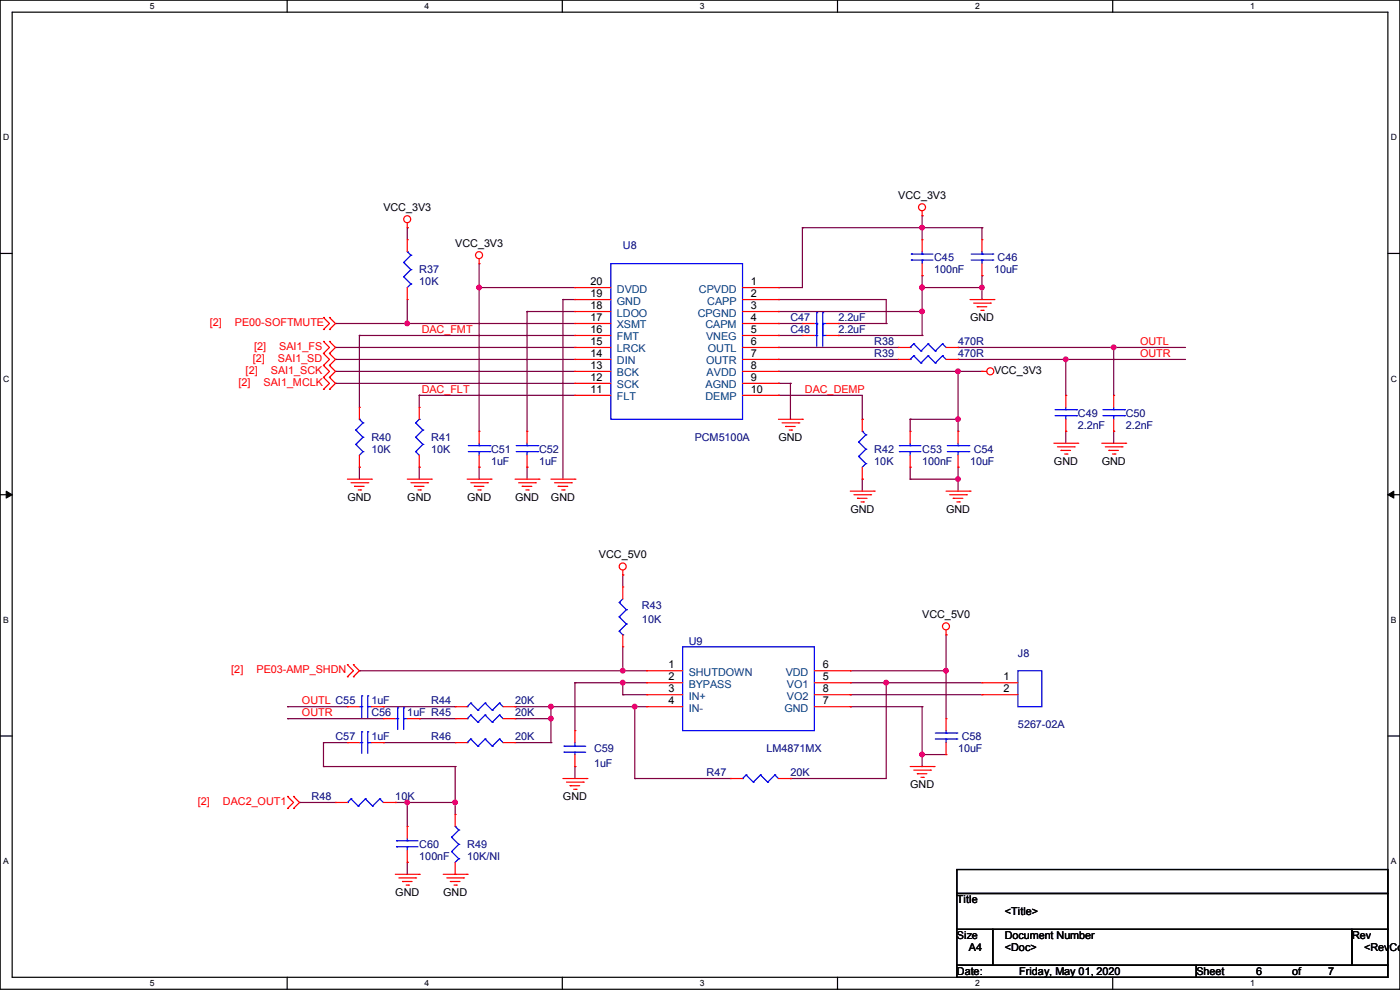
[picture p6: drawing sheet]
<svg xmlns="http://www.w3.org/2000/svg" width="297mm" height="210mm" viewBox="0 0 297 210" stroke-linecap="round" stroke-linejoin="round" font-family="sans-serif">
<path d="M0 0h297v209.8h-297zM2.6 2.6h291.8v204.7h-291.8z" fill="none" stroke="#000" stroke-width=".25"/>
<g fill="#fff">
<path d="M31.7 .3h1v2h-1z"/>
<path d="M31.7 207.6h1v1.9h-1z"/>
</g>
<path d="M60.9 0v2.6M60.9 207.3v2.5" fill="none" stroke="#000" stroke-width=".25"/>
<g fill="#fff">
<path d="M90.1 .3h1v2h-1z"/>
<path d="M90.1 207.6h1v1.9h-1z"/>
</g>
<path d="M119.3 0v2.6M119.3 207.3v2.5" fill="none" stroke="#000" stroke-width=".25"/>
<g fill="#fff">
<path d="M148.5 .3h.9v2h-.9z"/>
<path d="M148.5 207.6h.9v1.9h-.9z"/>
</g>
<path d="M177.7 0v2.6M177.7 207.3v2.5" fill="none" stroke="#000" stroke-width=".25"/>
<g fill="#fff">
<path d="M206.8 .3h1v2h-1z"/>
<path d="M206.8 207.6h1v1.9h-1z"/>
</g>
<path d="M236.1 0v2.6M236.1 207.3v2.5" fill="none" stroke="#000" stroke-width=".25"/>
<g fill="#fff">
<path d="M265.2 .3h1v2h-1z"/>
<path d="M265.2 207.6h1v1.9h-1z"/>
<path d="M.7 28.2h1.2v1.9h-1.2z"/>
<path d="M295.1 28.2h1.2v1.9h-1.2z"/>
<path d="M.7 79.3h1.2v2h-1.2z"/>
<path d="M295.1 79.3h1.2v2h-1.2z"/>
</g>
<path d="M0 53.8h2.6M294.4 53.8h2.6" fill="none" stroke="#000" stroke-width=".25"/>
<g fill="#fff">
<path d="M.7 130.5h1.2v2h-1.2z"/>
<path d="M295.1 130.5h1.1v2h-1.1z"/>
</g>
<path d="M0 104.9h2.6M294.4 104.9h2.6" fill="none" stroke="#000" stroke-width=".25"/>
<path d="M1.3 104.2l1.3 .7-1.3 .8zM294.4 104.9l1.3-.7v1.5z" fill="#000" stroke="#000" stroke-width=".21"/>
<g fill="#fff">
<path d="M.7 181.7h1.2v2h-1.2z"/>
<path d="M295.1 181.7h1.1v2h-1.1z"/>
</g>
<path d="M0 156.1h2.6M294.4 156.1h2.6M203 184.4h91.4v5.1h-91.4zM203 189.5h91.4v7.6h-91.4zM203 197.1h7.6v7.7h-7.6zM210.6 197.1h76.2v7.7h-76.2zM286.8 197.1h7.6v7.7h-7.6zM203 204.8h50.8v2.5h-50.8zM253.8 204.8h40.6v2.5h-40.6z" fill="none" stroke="#000" stroke-width=".25"/>
<g fill="none" stroke="#800040" stroke-width=".25">
<path d="M86.4 48.3h.1M86.4 48.3v2.5M101.6 55.9v35.6M170.2 48.3h.1M170.2 48.3v12.7h-5.1M170.2 48.3h38.1M195.6 48.3h.1M195.6 45.8h.1M195.6 58.5h.1M195.6 45.8v5M195.6 58.5v12.7M208.3 58.5h.1"/>
<path d="M208.3 48.3h.1M208.3 48.3v2.5M208.3 58.5v5M71.2 68.6h.1M71.2 76.2h.1M71.2 78.8h.1M71.2 73.7h.1M71.2 68.6h50.8M71.2 78.8h50.8M71.2 73.7h50.8M71.2 76.2h50.8M76.2 71.2h.1"/>
<path d="M76.2 71.2h45.8M76.2 71.2v15.2M86.4 68.6h.1M86.4 63.5v5.1M101.6 61h.1M101.6 61h20.4M111.8 66.1h.1M111.8 66.1h10.2M111.8 66.1v25.4M119.4 63.5h.1M119.4 63.5h2.6M119.4 63.5v38.1"/>
<path d="M165.1 66.1h.1M165.1 61h.1M165.1 78.8h.1M165.1 63.5h.1M165.1 68.6h.1M165.1 71.2h.1M165.1 73.7h.1M165.1 76.2h.1M165.1 68.6h5.1M165.1 66.1h30.5M165.1 78.8h43.2M165.1 63.5h22.9v5.1"/>
<path d="M165.1 71.2h5.1M165.1 73.7h25.4M165.1 76.2h25.4M177.8 68.6h.1M177.8 71.2h.1M177.8 68.6h10.2M177.8 71.2h17.8M188 68.6h.1M195.6 66.1h.1M195.6 61h.1M195.6 71.2h.1M195.6 61h12.7"/>
<path d="M203.2 78.8h.1M203.2 73.7h.1M203.2 76.2h.1M203.2 78.8v12.7M203.2 73.7h48.3M203.2 76.2h48.3M208.3 61h.1M226.1 76.2h.1M226.1 76.2v7.7M236.3 73.7h.1M236.3 73.7v10.2M71.2 81.3h.1"/>
<path d="M71.2 81.3h50.8M76.2 99.1h.1M76.2 99.1v2.5M88.9 83.9h.1M88.9 99.1h.1M88.9 83.9h33.1M88.9 83.9v2.5M88.9 99.1v2.5M101.6 99.1h.1M101.6 99.1v2.5M111.8 99.1h.1M111.8 99.1v2.5"/>
<path d="M165.1 81.3h.1M165.1 83.9h.1M165.1 81.3h2.6M165.1 83.9h17.8v5M167.7 81.3h.1M167.7 81.3v7.6M182.9 88.9h.1M193.1 88.9h.1M193.1 99.1h.1M193.1 88.9v2.6M193.1 99.1v2.5M193.1 88.9h10.1"/>
<path d="M203.2 88.9h.1M203.2 99.1h.1M203.2 99.1v5.1M226.1 91.5h.1M226.1 91.5v2.5M236.3 91.5h.1M236.3 91.5v2.5M182.9 101.6h.1M182.9 101.6v2.6M193.1 101.6h.1M193.1 101.6h10.1M203.2 101.6h.1"/>
<path d="M132.1 122h.1M132.1 122v2.5M132.1 137.2v5.1M200.7 134.7h.1M200.7 134.7v17.7M61 149.9h.1M61 152.4h.1M61 149.9h12.7M61 152.4h20.3M68.6 157.5h.1M68.6 157.5h5.1M68.6 157.5v5.1"/>
<path d="M76.2 142.3h.1M76.2 142.3h61M81.3 149.9h.1M81.3 157.5h.1M81.3 149.9h15.3M81.3 157.5h15.3M88.9 152.4h.1M88.9 152.4h7.7M109.3 149.9h.1M109.3 152.4h.1M109.3 149.9h27.9M109.3 152.4h7.6"/>
<path d="M109.3 157.5h7.6M116.9 149.9h.1M116.9 157.5h.1M116.9 152.4h.1M116.9 149.9v7.6M122 144.8h.1M122 144.8h15.2M122 144.8v10.2M132.1 142.3h.1M132.1 147.4h.1M132.1 144.8h.1M132.1 147.4h5.1"/>
<path d="M132.1 144.8v2.6M134.7 149.9h.1M134.7 149.9v15.2M180.4 147.4h.1M180.4 142.3h.1M180.4 149.9h.1M180.4 144.8h.1M180.4 144.8h27.9M180.4 147.4h27.9M180.4 149.9h15.2M180.4 142.3h20.3M188 144.8h.1"/>
<path d="M188 144.8v20.3h-20.3M195.6 149.9h.1M195.6 149.9v12.7M200.7 142.3h.1M63.5 170.2h.1M63.5 170.2h7.7M68.6 162.6h.1M68.6 162.6h28M83.9 170.2h.1M83.9 170.2h12.7M86.4 170.2h.1M86.4 170.2v5.1"/>
<path d="M96.6 170.2h.1M96.6 162.6h.1M96.6 162.6v10.2M122 162.6h.1M122 162.6v2.5M134.7 165.1h.1M134.7 165.1h20.3M167.7 165.1h.1M195.6 160.1h.1M195.6 160.1h5.1M86.4 182.9h.1M86.4 182.9v2.6"/>
</g>
<g fill="#f0f" stroke="#f0f" stroke-width=".25">
<circle cx="86.4" cy="68.6" r=".49"/>
<circle cx="101.6" cy="61" r=".49"/>
<circle cx="203.2" cy="88.9" r=".49"/>
<circle cx="203.2" cy="101.6" r=".49"/>
<circle cx="203.2" cy="78.8" r=".49"/>
<circle cx="195.6" cy="66.1" r=".49"/>
<circle cx="195.6" cy="61" r=".49"/>
<circle cx="195.6" cy="48.3" r=".49"/>
<circle cx="236.2" cy="73.7" r=".49"/>
<circle cx="226.1" cy="76.2" r=".49"/>
<circle cx="208.3" cy="61" r=".49"/>
<circle cx="116.9" cy="149.9" r=".49"/>
<circle cx="116.9" cy="152.4" r=".49"/>
<circle cx="132.1" cy="142.3" r=".49"/>
<circle cx="132.1" cy="144.8" r=".49"/>
<circle cx="195.6" cy="160" r=".49"/>
<circle cx="188" cy="144.8" r=".49"/>
<circle cx="134.6" cy="149.9" r=".49"/>
<circle cx="200.7" cy="142.3" r=".49"/>
<circle cx="86.4" cy="170.2" r=".49"/>
<circle cx="96.5" cy="170.2" r=".49"/>
</g>
<g fill="none" stroke="#f00" stroke-width=".25">
<path d="M86.4 48.3h.1M86.4 50.8h.1M86.4 47.3v1M86.4 50.8v2.6M101.6 55.9h.1M101.6 54.9v1M195.6 45.8h.1M195.6 50.8h.1M195.6 58.5h.1M195.6 44.7v1.1M195.6 50.8v2.6M195.6 55.9v2.6"/>
<path d="M208.3 50.8h.1M208.3 58.5h.1M208.3 50.8v2.6M208.3 55.9v2.6M68.6 75h.1M68.6 72.4h.1M68.6 77.5h.1M68.6 69.9h.1M68.6 67.4h.1M68.6 72.4l1.3 1.3-1.3 1.3M68.6 77.5l1.3 1.3-1.3 1.3M68.6 75l1.3 1.2-1.3 1.3"/>
<path d="M68.6 67.4l1.3 1.2-1.3 1.3M69.9 72.4h.1M69.9 75h.1M69.9 77.5h.1M69.9 67.4h.1M69.9 69.9h.1M69.9 72.4l1.3 1.3-1.3 1.3M69.9 77.5l1.3 1.3-1.3 1.3M69.9 75l1.3 1.2-1.3 1.3M69.9 67.4l1.3 1.2-1.3 1.3M86.4 63.5h.1M86.4 61v2.5"/>
<path d="M122 61h.1M122 63.5h.1M122 66.1h.1M122 68.6h.1M122 71.2h.1M122 73.7h.1M122 76.2h.1M122 78.8h.1M122 63.5h7.6M122 78.8h7.6M122 76.2h7.6M122 68.6h7.6"/>
<path d="M122 61h7.6M122 66.1h7.6M122 71.2h7.6M122 73.7h7.6M157.5 63.5h7.6M157.5 78.8h7.6M157.5 76.2h7.6M157.5 68.6h7.6M157.5 61h7.6M157.5 66.1h7.6M157.5 71.2h7.6M157.5 73.7h7.6"/>
<path d="M165.1 61h.1M165.1 63.5h.1M165.1 66.1h.1M165.1 68.6h.1M165.1 71.2h.1M165.1 73.7h.1M165.1 76.2h.1M165.1 78.8h.1M170.2 68.6h.1M170.2 71.2h.1M170.2 68.6h2.6M170.2 71.2h2.6"/>
<path d="M175.3 68.6h2.5M175.3 71.2h2.5M177.8 68.6h.1M177.8 71.2h.1M190.5 76.2h.1M190.5 73.7h.1M190.5 76.2h2.6M190.5 73.7h2.6M200.7 76.2h2.5M200.7 73.7h2.5M203.2 76.2h.1M203.2 73.7h.1"/>
<path d="M205.8 63.5h5.1M206.5 64.3h3.6M207.3 65.1h.1M207.3 65.1h2M208.1 65.8h.5M208.3 78.8h.1M208.3 78.8h1M208.6 65.8h.1M210.1 64.3h.1M210.9 63.5h.1M68.6 82.6h.1M68.6 80.1h.1"/>
<path d="M68.6 80.1l1.3 1.2-1.3 1.3M69.9 80.1h.1M69.9 82.6h.1M69.9 80.1l1.3 1.2-1.3 1.3M76.2 99.1h.1M76.2 86.4h.1M76.2 86.4v2.5M76.2 96.6v2.5M88.9 99.1h.1M88.9 86.4h.1M88.9 86.4v2.5M88.9 96.6v2.5"/>
<path d="M101.6 91.5h.1M101.6 99.1h.1M101.6 91.5v2.5M101.6 96.6v2.5M111.8 91.5h.1M111.8 99.1h.1M111.8 91.5v2.5M111.8 96.6v2.5M122 81.3h.1M122 83.9h.1M122 81.3h7.6M122 83.9h7.6"/>
<path d="M157.5 81.3h7.6M157.5 83.9h7.6M165.1 81.3h.1M165.1 83.9h.1M165.1 88.9h5.1M165.9 89.7h3.6M166.7 90.5h.1M166.7 90.5h2M167.4 91.2h.5M167.9 91.2h.1M169.5 89.7h.1M170.2 88.9h.1"/>
<path d="M182.9 88.9h.1M182.9 88.9v2.6M182.9 99.1v2.5M193.1 91.5h.1M193.1 99.1h.1M193.1 91.5v2.5M193.1 96.6v2.5M203.2 91.5h.1M203.2 99.1h.1M203.2 91.5v2.5M203.2 96.6v2.5M223.6 94h5"/>
<path d="M224.3 94.8h3.6M225.1 95.5h.1M225.1 95.5h2M225.8 96.3h.6M226.1 83.9h.1M226.1 91.5h.1M226.1 83.9v2.5M226.1 88.9v2.6M226.4 96.3h.1M227.9 94.8h.1M228.6 94h.1M233.7 94h5.1"/>
<path d="M234.5 94.8h3.5M235.2 95.5h.1M235.2 95.5h2.1M236 96.3h.5M236.3 83.9h.1M236.3 91.5h.1M236.3 83.9v2.5M236.3 88.9v2.6M236.5 96.3h.1M238 94.8h.1M238.8 94h.1M73.7 101.6h5.1"/>
<path d="M74.5 102.4h3.5M75.2 103.2h.1M75.2 103.2h2.1M76 103.9h.5M76.5 103.9h.1M78 102.4h.1M78.8 101.6h.1M86.4 101.6h5.1M87.2 102.4h3.5M87.9 103.2h.1M87.9 103.2h2.1M88.7 103.9h.5"/>
<path d="M89.2 103.9h.1M90.7 102.4h.1M91.5 101.6h.1M99.1 101.6h5.1M99.9 102.4h3.5M100.6 103.2h.1M100.6 103.2h2.1M101.4 103.9h.5M101.9 103.9h.1M103.4 102.4h.1M104.2 101.6h.1M109.3 101.6h5"/>
<path d="M110 102.4h3.6M110.8 103.2h.1M110.8 103.2h2M111.5 103.9h.6M112.1 103.9h.1M113.6 102.4h.1M114.3 101.6h.1M116.9 101.6h5.1M117.6 102.4h3.6M118.4 103.2h.1M118.4 103.2h2M119.2 103.9h.5"/>
<path d="M119.7 103.9h.1M121.2 102.4h.1M122 101.6h.1M180.4 104.2h5.1M181.1 104.9h3.6M181.9 105.7h.1M181.9 105.7h2M182.7 106.5h.5M182.9 101.6h.1M183.2 106.5h.1M184.7 104.9h.1M185.5 104.2h.1"/>
<path d="M200.7 104.2h5.1M201.5 104.9h3.5M202.2 105.7h.1M202.2 105.7h2.1M203 106.5h.5M203.5 106.5h.1M205 104.9h.1M205.8 104.2h.1M132.1 122h.1M132.1 124.5h.1M132.1 137.2h.1M132.1 120.9v1.1"/>
<path d="M132.1 124.5v2.5M132.1 134.7v2.5M200.7 134.7h.1M200.7 133.6v1.1M73.7 143.6h.1M73.7 141h.1M73.7 149.9h.1M73.7 157.5h.1M73.7 141l1.3 1.3-1.3 1.3M73.7 149.9h2.5M73.7 157.5h2.5M75 141h.1"/>
<path d="M75 143.6h.1M75 141l1.2 1.3-1.2 1.3M78.8 149.9h2.5M78.8 157.5h2.5M81.3 149.9h.1M81.3 157.5h.1M81.3 152.4h.1M81.3 152.4h2.6M86.4 152.4h2.5M88.9 152.4h.1M96.6 152.4h.1M96.6 149.9h.1"/>
<path d="M96.6 157.5h.1M96.6 152.4h2.5M96.6 149.9h2.5M96.6 157.5h2.5M106.7 152.4h2.6M106.7 149.9h2.6M106.7 157.5h2.6M109.3 152.4h.1M109.3 149.9h.1M109.3 157.5h.1M122 155h.1M122 155v2.5"/>
<path d="M137.2 142.3h.1M137.2 144.8h.1M137.2 147.4h.1M137.2 149.9h.1M137.2 149.9h7.6M137.2 144.8h7.6M137.2 147.4h7.6M137.2 142.3h7.6M172.8 149.9h7.6M172.8 144.8h7.6M172.8 147.4h7.6M172.8 142.3h7.6"/>
<path d="M180.4 147.4h.1M180.4 149.9h.1M180.4 142.3h.1M180.4 144.8h.1M200.7 152.4h.1M200.7 152.4v2.6M200.7 157.5v2.6M208.3 144.8h.1M208.3 147.4h.1M208.3 144.8h7.6M208.3 147.4h7.6M61 171.5h.1"/>
<path d="M61 169h.1M61 169l1.3 1.2-1.3 1.3M62.3 169h.1M62.3 171.5h.1M62.3 169l1.2 1.2-1.2 1.3M71.2 170.2h.1M71.2 170.2h2.5M81.3 170.2h2.6M83.9 170.2h.1M86.4 175.3h.1M86.4 175.3v2.5M96.6 172.8h.1"/>
<path d="M96.6 172.8v2.5M119.4 165.1h5.1M120.2 165.9h3.5M120.9 166.7h.1M120.9 166.7h2.1M121.7 167.4h.5M122 162.6h.1M122 160.1v2.5M122.2 167.4h.1M123.7 165.9h.1M124.5 165.1h.1M155 165.1h.1"/>
<path d="M155 165.1h2.5M165.1 165.1h2.6M167.7 165.1h.1M193.1 162.6h5.1M193.8 163.4h3.6M194.6 164.1h.1M194.6 164.1h2M195.4 164.9h.5M195.9 164.9h.1M197.4 163.4h.1M198.2 162.6h.1M200.7 160.1h.1"/>
<path d="M83.9 185.5h5M84.6 186.2h3.6M85.4 187h.1M85.4 187h2M86.1 187.7h.6M86.4 182.9h.1M86.4 180.4v2.5M86.7 187.7h.1M88.2 186.2h.1M88.9 185.5h.1M94 185.5h5.1M94.8 186.2h3.5"/>
<path d="M95.5 187h.1M95.5 187h2.1M96.3 187.7h.5M96.6 185.5h.1M96.6 182.9v2.6M96.8 187.7h.1M98.3 186.2h.1M99.1 185.5h.1"/>
<circle cx="86.4" cy="46.5" r=".74"/>
<circle cx="101.6" cy="54.1" r=".74"/>
<circle cx="195.6" cy="44" r=".74"/>
<circle cx="210.1" cy="78.8" r=".74"/>
<circle cx="132.1" cy="120.2" r=".74"/>
<circle cx="200.7" cy="132.9" r=".74"/>
</g>
<g fill="none" stroke="#00f" stroke-width=".25">
<path d="M85.6 58.7h.1M85.6 55.7h.1M85.6 58.7l1.6 1.5M85.6 55.7l1.6 1.5M86.4 53.4h.1M86.4 53.4l.8 .7M87.2 57.2h.1M87.2 54.1h.1M87.2 57.2l-1.6 1.5M87.2 54.1l-1.6 1.6M129.6 55.9h27.9v33h-27.9zM193.3 55.2h.1"/>
<path d="M193.3 53.9h.1M193.3 55.2h4.6M193.3 53.9h4.6M195.6 53.9h.1M195.6 55.2h.1M195.6 53.4v.5M195.6 55.2v.7M206 55.2h4.6M206 53.9h4.6M208.3 53.9h.1M208.3 55.2h.1M208.3 53.4v.5"/>
<path d="M208.3 55.2v.7M210.6 55.2h.1M210.6 53.9h.1M87.2 60.2h.1M87.2 60.2l-.8 .8M172.8 68.6h.5M172.8 71.2h.5M173.3 68.6h.1M173.3 66.3h.1M173.3 71.2h.1M173.3 68.9h.1M173.3 66.3v7.1"/>
<path d="M174.5 66.3h.1M174.5 68.6h.1M174.5 68.9h.1M174.5 71.2h.1M174.5 68.6h.8M174.5 66.3v7.1M174.5 71.2h.8M193.1 76.2h.1M193.1 73.7h.1M193.8 75.5h.1M193.8 72.9h.1M193.8 75.5l1.6 1.5"/>
<path d="M193.8 75.5l-.7 .7M193.8 72.9l1.6 1.6M193.8 72.9l-.7 .8M195.4 77h.1M195.4 74.5h.1M196.9 75.5h.1M196.9 72.9h.1M196.9 75.5l1.5 1.5M196.9 75.5l-1.5 1.5M196.9 72.9l1.5 1.6M196.9 72.9l-1.5 1.6M198.4 77h.1"/>
<path d="M198.4 74.5h.1M199.9 75.5h.1M199.9 72.9h.1M199.9 75.5l.8 .7M199.9 75.5l-1.5 1.5M199.9 72.9l.8 .8M199.9 72.9l-1.5 1.6M75.5 94.3h.1M75.5 91.2h.1M75.5 94.3l1.5 1.5M75.5 91.2l1.5 1.6M76.2 88.9h.1"/>
<path d="M76.2 88.9l.8 .8M77 95.8h.1M77 92.8h.1M77 89.7h.1M77 95.8l-.8 .8M77 92.8l-1.5 1.5M77 89.7l-1.5 1.5M88.2 95.8h.1M88.2 92.8h.1M88.2 89.7h.1M88.2 95.8l.7 .8M88.2 92.8l1.5 1.5"/>
<path d="M88.2 89.7l1.5 1.5M88.9 88.9h.1M88.9 88.9l-.7 .8M89.7 94.3h.1M89.7 91.2h.1M89.7 94.3l-1.5 1.5M89.7 91.2l-1.5 1.6M99.4 95.8h4.5M99.4 94.5h4.5M101.6 94.5h.1M101.6 95.8h.1M101.6 94v.5"/>
<path d="M101.6 95.8v.8M103.9 95.8h.1M103.9 94.5h.1M109.5 95.8h4.6M109.5 94.5h4.6M111.8 94.5h.1M111.8 95.8h.1M111.8 94v.5M111.8 95.8v.8M114.1 95.8h.1M114.1 94.5h.1M182.2 96.8h.1"/>
<path d="M182.2 93.8h.1M182.2 96.8l1.5 1.5M182.2 93.8l1.5 1.5M182.9 91.5h.1M182.9 91.5l.8 .7M183.7 98.3h.1M183.7 95.3h.1M183.7 92.2h.1M183.7 98.3l-.8 .8M183.7 95.3l-1.5 1.5M183.7 92.2l-1.5 1.6M190.8 95.8h.1"/>
<path d="M190.8 94.5h.1M190.8 95.8h4.6M190.8 94.5h4.6M193.1 94.5h.1M193.1 95.8h.1M193.1 94v.5M193.1 95.8v.8M201 95.8h4.5M201 94.5h4.5M203.2 94.5h.1M203.2 95.8h.1M203.2 94v.5"/>
<path d="M203.2 95.8v.8M205.5 95.8h.1M205.5 94.5h.1M223.8 88.2h4.6M223.8 86.9h4.6M226.1 86.9h.1M226.1 88.2h.1M226.1 86.4v.5M226.1 88.2v.7M228.4 88.2h.1M228.4 86.9h.1M234 88.2h4.5"/>
<path d="M234 86.9h4.5M236.3 86.9h.1M236.3 88.2h.1M236.3 86.4v.5M236.3 88.2v.7M238.5 88.2h.1M238.5 86.9h.1M131.4 127.8h.1M131.4 130.9h.1M131.4 133.9h.1M131.4 127.8l1.5 1.5M131.4 130.9l1.5 1.5"/>
<path d="M131.4 133.9l.7 .8M132.1 134.7h.1M132.1 127l-.7 .8M132.9 129.3h.1M132.9 132.4h.1M132.9 129.3l-1.5 1.6M132.9 132.4l-1.5 1.5M144.8 137.2h28v17.8h-28zM76.2 149.9h.6M76.2 157.5h.6M76.8 149.9h.1M76.8 147.6h.1"/>
<path d="M76.8 157.5h.1M76.8 155.2h.1M76.8 147.6v4.6M76.8 155.2v4.6M78 147.6h.1M78 149.9h.1M78 155.2h.1M78 157.5h.1M78 149.9h.8M78 147.6v4.6M78 155.2v4.6M78 157.5h.8"/>
<path d="M83.9 152.4h.5M84.4 152.4h.1M84.4 150.2h.1M84.4 150.2v4.5M85.6 150.2h.1M85.6 152.4h.1M85.6 152.4h.8M85.6 150.2v4.5M99.1 152.4h.1M99.1 149.9h.1M99.1 157.5h.1M99.9 151.7h.1"/>
<path d="M99.9 149.1h.1M99.9 156.8h.1M99.9 151.7l1.5 1.5M99.9 151.7l-.8 .7M99.9 149.1l1.5 1.6M99.9 149.1l-.8 .8M99.9 156.8l1.5 1.5M99.9 156.8l-.8 .7M101.4 153.2h.1M101.4 150.7h.1M101.4 158.3h.1M102.9 151.7h.1"/>
<path d="M102.9 149.1h.1M102.9 156.8h.1M102.9 151.7l1.5 1.5M102.9 151.7l-1.5 1.5M102.9 149.1l1.5 1.6M102.9 149.1l-1.5 1.6M102.9 156.8l1.5 1.5M102.9 156.8l-1.5 1.5M104.4 153.2h.1M104.4 150.7h.1M104.4 158.3h.1M106 151.7h.1"/>
<path d="M106 149.1h.1M106 156.8h.1M106 151.7l.7 .7M106 151.7l-1.6 1.5M106 149.1l.7 .8M106 149.1l-1.6 1.6M106 156.8l.7 .7M106 156.8l-1.6 1.5M119.7 158.3h.1M119.7 159.6h.1M119.7 158.3h4.5M119.7 159.6h4.5"/>
<path d="M122 159.6h.1M122 158.3h.1M122 157.5v.8M122 159.6v.5M198.4 156.8h4.6M198.4 155.5h4.6M200.7 155.5h.1M200.7 156.8h.1M200.7 155v.5M200.7 156.8v.7M203 156.8h.1M203 155.5h.1"/>
<path d="M215.9 142.3h5.1v7.6h-5.1zM73.7 170.2h.1M74.5 169.5h.1M74.5 169.5l1.5 1.5M74.5 169.5l-.8 .7M76 171h.1M77.5 169.5h.1M77.5 169.5l1.5 1.5M77.5 169.5l-1.5 1.5M79 171h.1M80.6 169.5h.1M80.6 169.5l.7 .7"/>
<path d="M80.6 169.5l-1.6 1.5M84.1 179.6h.1M84.1 178.4h.1M84.1 179.6h4.6M84.1 178.4h4.6M86.4 178.4h.1M86.4 179.6h.1M86.4 177.8v.6M86.4 179.6v.8M95.8 177.6h.1M95.8 177.6l1.5 1.5M96.6 175.3h.1"/>
<path d="M96.6 175.3l.7 .8M97.3 179.1h.1M97.3 176.1h.1M97.3 179.1l-1.5 1.5M97.3 176.1l-1.5 1.5M157.5 165.1h.1M158.3 164.4h.1M158.3 164.4l1.5 1.5M158.3 164.4l-.8 .7M159.8 165.9h.1M161.3 164.4h.1M161.3 164.4l1.6 1.5"/>
<path d="M161.3 164.4l-1.5 1.5M162.9 165.9h.1M164.4 164.4h.1M164.4 164.4l.7 .7M164.4 164.4l-1.5 1.5M95.8 180.6h.1M95.8 180.6l1.5 1.6M97.3 182.2h.1M97.3 182.2l-.7 .7"/>
</g>
<g font-size="2.3">
<text x="81.3" y="44.8">VCC_3V3</text>
<text x="190.6" y="42.2">VCC_3V3</text>
<text x="96.6" y="52.4">VCC_3V3</text>
<text x="125.3" y="60.5">20</text>
<text x="125.3" y="63">19</text>
<text x="125.3" y="65.5">18</text>
<text x="159.3" y="60.5">1</text>
<text x="159.3" y="63">2</text>
<text x="159.3" y="65.5">3</text>
<text x="125.3" y="68.1">17</text>
<text x="125.3" y="70.6">16</text>
<text x="159.3" y="68.1">4</text>
<text x="159.3" y="70.6">5</text>
<text x="205.8" y="68.2">GND</text>
<text x="125.3" y="73.2">15</text>
<text x="125.3" y="75.7">14</text>
<text x="159.3" y="73.2">6</text>
<text x="159.3" y="75.7">7</text>
<text x="125.3" y="78.2">13</text>
<text x="125.3" y="80.8">12</text>
<text x="125.3" y="83.3">11</text>
<text x="159.3" y="78.2">8</text>
<text x="159.3" y="80.8">9</text>
<text x="159.3" y="83.3">10</text>
<text x="210.9" y="79.3">VCC_3V3</text>
<text x="165.2" y="93.6">GND</text>
<text x="223.6" y="98.6">GND</text>
<text x="233.7" y="98.6">GND</text>
<text x="73.7" y="106.3">GND</text>
<text x="86.4" y="106.3">GND</text>
<text x="99.1" y="106.3">GND</text>
<text x="109.3" y="106.3">GND</text>
<text x="116.9" y="106.3">GND</text>
<text x="180.4" y="108.8">GND</text>
<text x="200.7" y="108.8">GND</text>
<text x="127" y="118.4">VCC_5V0</text>
<text x="195.6" y="131.1">VCC_5V0</text>
<text x="141.8" y="141.7">1</text>
<text x="174.6" y="141.7">6</text>
<text x="141.8" y="144.3">2</text>
<text x="141.8" y="146.8">3</text>
<text x="141.8" y="149.4">4</text>
<text x="174.6" y="146.8">8</text>
<text x="174.6" y="149.4">7</text>
<text x="174.6" y="144.3">5</text>
<text x="212.9" y="144.3">1</text>
<text x="212.9" y="146.8">2</text>
<text x="193.1" y="167.2">GND</text>
<text x="119.4" y="169.8">GND</text>
<text x="83.9" y="190.1">GND</text>
<text x="94" y="190.1">GND</text>
<text x="203" y="191.6">Title</text>
<text x="213.2" y="194.1">&lt;Title&gt;</text>
<text x="203" y="199.2">Size</text>
<text x="205.5" y="201.8">A4</text>
<text x="213.2" y="199.2">Document Number</text>
<text x="213.2" y="201.8">&lt;Doc&gt;</text>
<text x="286.8" y="199.2">Rev</text>
<text x="289.4" y="201.8">&lt;RevCod</text>
<text x="203" y="206.8">Date:</text>
<text x="216.2" y="206.8">Friday, May 01, 2020</text>
<text x="253.8" y="206.8">Sheet</text>
<text x="266.5" y="206.8">6</text>
<text x="274.1" y="206.8">of</text>
<text x="281.7" y="206.8">7</text>
</g>
<g font-size="2.3" fill="#000080">
<text x="132.1" y="52.9">U8</text>
<text x="88.9" y="58">R37</text>
<text x="198.2" y="55.5">C45</text>
<text x="198.2" y="58">100nF</text>
<text x="210.9" y="58">10uF</text>
<text x="211.6" y="55.5">C46</text>
<text x="88.9" y="60.5">10K</text>
<text x="167.7" y="68.2">C47</text>
<text x="167.7" y="70.7">C48</text>
<text x="177.9" y="68.2">2.2uF</text>
<text x="177.9" y="70.7">2.2uF</text>
<text x="185.5" y="75.8">R39</text>
<text x="185.5" y="73.2">R38</text>
<text x="203.3" y="75.8">470R</text>
<text x="203.3" y="73.2">470R</text>
<text x="228.7" y="88.5">C49</text>
<text x="238.8" y="88.5">C50</text>
<text x="78.8" y="93.6">R40</text>
<text x="91.5" y="93.6">R41</text>
<text x="147.4" y="93.6">PCM5100A</text>
<text x="228.7" y="91">2.2nF</text>
<text x="238.8" y="91">2.2nF</text>
<text x="78.8" y="96.1">10K</text>
<text x="91.5" y="96.1">10K</text>
<text x="104.2" y="96.1">C51</text>
<text x="104.2" y="98.6">1uF</text>
<text x="114.4" y="96.1">C52</text>
<text x="114.4" y="98.6">1uF</text>
<text x="185.5" y="96.1">R42</text>
<text x="185.5" y="98.6">10K</text>
<text x="195.6" y="96.1">C53</text>
<text x="195.6" y="98.6">100nF</text>
<text x="205.8" y="98.6">10uF</text>
<text x="206.6" y="96.1">C54</text>
<text x="136.2" y="129.1">R43</text>
<text x="136.2" y="132.2">10K</text>
<text x="146.1" y="136.7">U9</text>
<text x="216" y="139.3">J8</text>
<text x="78.8" y="149.4">1uF</text>
<text x="91.5" y="149.4">R44</text>
<text x="109.3" y="149.4">20K</text>
<text x="78.8" y="152">C56</text>
<text x="86.4" y="152">1uF R45</text>
<text x="109.3" y="152">20K</text>
<text x="216" y="154.5">5267-02A</text>
<text x="71.2" y="157.1">C57</text>
<text x="78.8" y="157.1">1uF</text>
<text x="91.5" y="157.1">R46</text>
<text x="109.3" y="157.1">20K</text>
<text x="126" y="159.6">C59</text>
<text x="162.6" y="159.6">LM4871MX</text>
<text x="203.3" y="159.6">10uF</text>
<text x="204" y="157.1">C58</text>
<text x="126" y="162.6">1uF</text>
<text x="149.9" y="164.7">R47</text>
<text x="167.7" y="164.7">20K</text>
<text x="66.1" y="169.8">R48</text>
<text x="83.9" y="169.8">10K</text>
<text x="88.9" y="179.9">C60</text>
<text x="99.1" y="179.9">R49</text>
<text x="88.9" y="182.5">100nF</text>
<text x="99.1" y="182.5">10K/NI</text>
</g>
<g font-size="2.3" fill="#004080">
<text x="130.9" y="62.1">DVDD</text>
<text x="130.9" y="64.6">GND</text>
<text x="148.3" y="62.1">CPVDD</text>
<text x="150" y="64.6">CAPP</text>
<text x="130.9" y="67.1">LDOO</text>
<text x="130.9" y="69.7">XSMT</text>
<text x="148" y="67.1">CPGND</text>
<text x="149.7" y="69.7">CAPM</text>
<text x="130.9" y="72.2">FMT</text>
<text x="130.9" y="74.8">LRCK</text>
<text x="130.9" y="77.3">DIN</text>
<text x="149.8" y="72.2">VNEG</text>
<text x="149.8" y="77.3">OUTR</text>
<text x="150.2" y="74.8">OUTL</text>
<text x="130.9" y="79.8">BCK</text>
<text x="130.9" y="82.4">SCK</text>
<text x="149.7" y="82.4">AGND</text>
<text x="149.9" y="79.8">AVDD</text>
<text x="130.9" y="84.9">FLT</text>
<text x="149.7" y="84.9">DEMP</text>
<text x="146.1" y="143.3">SHUTDOWN</text>
<text x="166.7" y="143.3">VDD</text>
<text x="146.1" y="145.9">BYPASS</text>
<text x="146.1" y="148.4">IN+</text>
<text x="166.9" y="148.4">VO2</text>
<text x="166.9" y="145.9">VO1</text>
<text x="146.1" y="151">IN-</text>
<text x="166.4" y="151">GND</text>
</g>
<g font-size="2.3" fill="#f00">
<text x="44.5" y="69.2">[2]</text>
<text x="49.8" y="69.2">PE00-SOFTMUTE</text>
<text x="89.5" y="70.7">DAC_FMT</text>
<text x="53.6" y="76.8">[2]</text>
<text x="53.9" y="74.3">[2]</text>
<text x="59" y="76.8">SAI1_SD</text>
<text x="59.2" y="74.3">SAI1_FS</text>
<text x="241.9" y="73.2">OUTL</text>
<text x="241.9" y="75.7">OUTR</text>
<text x="50.6" y="81.9">[2]</text>
<text x="52.1" y="79.3">[2]</text>
<text x="55.9" y="81.9">SAI1_MCLK</text>
<text x="57.5" y="79.3">SAI1_SCK</text>
<text x="89.5" y="83.4">DAC_FLT</text>
<text x="170.7" y="83.4">DAC_DEMP</text>
<text x="49.1" y="142.8">[2]</text>
<text x="54.4" y="142.8">PE03-AMP_SHDN</text>
<text x="64.1" y="149.4">OUTL C55</text>
<text x="64.1" y="151.9">OUTR</text>
<text x="42" y="170.8">[2]</text>
<text x="47.3" y="170.8">DAC2_OUT1</text>
</g>
<g font-size="1.8">
<text x="31.8" y="1.9">5</text>
<text x="90.1" y="1.9">4</text>
<text x="148.5" y="1.9">3</text>
<text x="206.8" y="1.9">2</text>
<text x="265.2" y="1.9">1</text>
<text x=".7" y="29.8">D</text>
<text x="295.1" y="29.8">D</text>
<text x=".7" y="80.9">C</text>
<text x="295.1" y="80.9">C</text>
<text x=".7" y="132.1">B</text>
<text x="295.1" y="132.1">B</text>
<text x=".7" y="183.3">A</text>
<text x="295.1" y="183.3">A</text>
<text x="31.8" y="209.2">5</text>
<text x="90.1" y="209.2">4</text>
<text x="148.5" y="209.2">3</text>
<text x="206.8" y="209.2">2</text>
<text x="265.2" y="209.2">1</text>
</g>
</svg>
